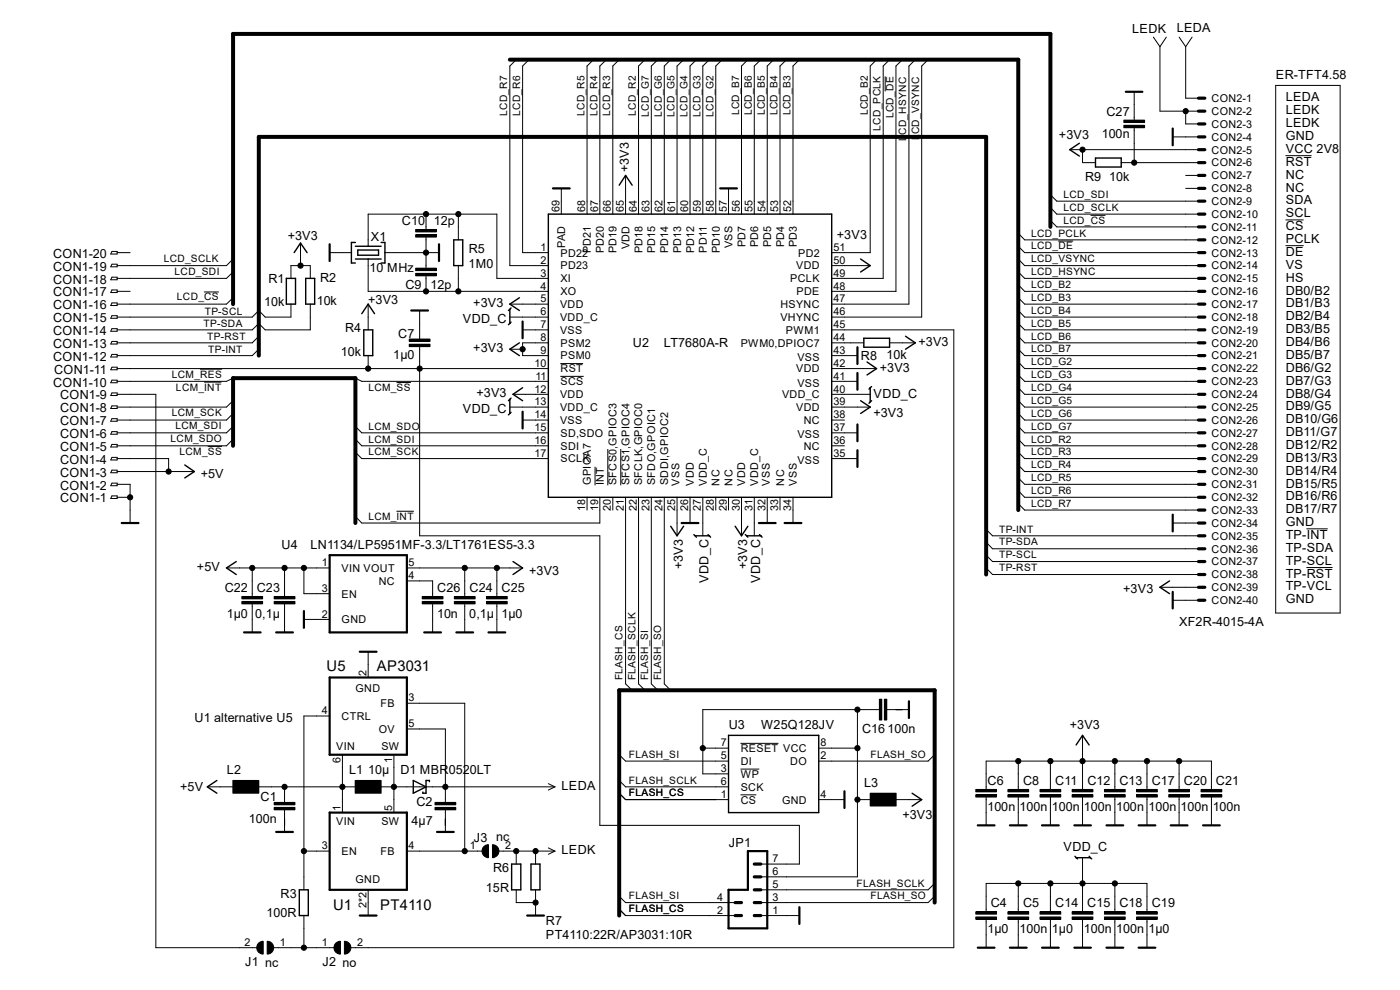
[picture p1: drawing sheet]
<svg xmlns="http://www.w3.org/2000/svg" width="297mm" height="210mm" viewBox="0 0 297 210" stroke-linecap="round" stroke-linejoin="round" font-family="sans-serif">
<g fill="none" stroke="#000" stroke-width=".21">
<path d="M109.5 12.7l-1.3 1.3v42.3h8.1M112.2 12.7l-1.3 1.3v39.6h5.4M125.9 12.7l-1.4 1.3v31.4M128.7 12.7l-1.4 1.3v31.4M131.4 12.7l-1.4 1.3v31.4M136.8 12.7l-1.3 1.3v31.4M139.6 12.7l-1.4 1.3v31.4M142.3 12.7l-1.4 1.3v31.4M145 12.7l-1.4 1.3v31.4M147.7 12.7l-1.3 1.3v31.4M150.5 12.7l-1.4 1.3v31.4M153.2 12.7l-1.4 1.3v31.4"/>
<path d="M158.7 12.7l-1.4 1.3v31.4M161.4 12.7l-1.4 1.3v31.4M164.1 12.7l-1.3 1.3v31.4M166.9 12.7l-1.4 1.3v31.4M169.6 12.7l-1.4 1.3v31.4M186 12.7l-1.4 1.3v39.6h-8.2M187.8 16.2v3.2M188.7 12.7l-1.3 1.3v45.1h-11M191.4 12.7l-1.3 1.3v47.8h-13.7M194.2 12.7l-1.4 1.3v50.5h-16.4M196.9 12.7l-1.4 1.3v53.3h-19.1M240.6 19.5v6"/>
<path d="M244.7 7.9l1.4 2M246.1 9.9v13.7h8.2M247.4 7.9l-1.3 2M250.1 7.9l1.4 2M251.5 9.9v10.9h2.8M252.9 7.9l-1.4 2M270.6 18.1h13.7v111.9h-13.7zM119.1 40v5.4M132.7 37.2v8.2M154.6 40v5.4M226.9 31.7h27.4M229.7 31.7v2.8h2.7"/>
<path d="M237.9 34.5h16.4M238.4 26.6h4.4v.5h-4.4zM238.4 25.5h4.4v.5h-4.4zM240.6 27.1v7.4M248.8 29h5.5M251.5 23.6v2.7h2.8M251.5 37.2h2.8M251.5 40h2.8M272.7 33h5.6M23.7 53.3h1.1v.6h-1.3zM23.7 56h1.1v.6h-1.3zM23.7 58.8h1.1v.6h-1.3z"/>
<path d="M24.8 53.6h2.8M49.4 54.9l-1.4 1.4h-23.2M49.4 57.7l-1.4 1.4h-23.2M61.7 59.1v-2.8h4.1v2.8M63.8 51.6v4.7M69.9 53.6h4.6M78.1 52.2v-6.8h27.3v13.7h10.9M78.1 54.9v6.9h38.2M81.7 53.6h11.4M88.2 49.8h4.4v.5h-4.4zM88.2 48.7h4.4v.5h-4.4zM88.2 58h4.4v.5h-4.4z"/>
<path d="M88.2 56.9h4.4v.5h-4.4zM90.4 45.4v3.3M90.4 50.3v6.6M90.4 58.5v3.3M97.2 45.4v5.5M97.2 56.3v5.5M176.4 56.3h8.2M216 52.2l1.4 1.4h36.9M216 54.9l1.4 1.4h36.9M216 57.7l1.4 1.4h36.9M216 49.5l1.4 1.4h36.9M222.8 41.3l1.4 1.4h30.1"/>
<path d="M222.8 44l1.4 1.4h30.1M222.8 46.8l1.4 1.3h30.1M224.5 51.1h3.2M231.4 45.7h3.1M272.7 46.7h3.9M272.7 52.1h3.9M23.7 61.5h1.1v.6h-1.3zM23.7 64.3h1.1v.5h-1.3zM23.7 67h1.1v.5h-1.3zM23.7 69.7h1.1v.6h-1.3zM23.7 72.4h1.1v.6h-1.3zM23.7 75.2h1.1v.5h-1.3z"/>
<path d="M23.7 77.9h1.1v.5h-1.3zM24.8 61.8h2.8M24.8 78.2h91.5M42.4 78.3h4.7M43.3 61.9h3.1M49.4 63.2l-1.4 1.3h-23.2M54.9 71.3l-1.4 1.4h-28.7M54.9 74.1l-1.4 1.3h-28.7M61.7 64.5v2.8h-5.4l-1.4-1.4-1.4 1.4h-28.7M65.8 64.5v5.5h-9.5l-1.4-1.4-1.4 1.4h-28.7M78.1 64.5v5.5M78.1 75.4v2.8"/>
<path d="M86.8 73h4.4v.5h-4.4zM86.8 71.9h4.4v.5h-4.4zM89 73.5v40.2h38.3v61.4h42.3v8.2h-8.2M89 65.9v6M108.2 64.5h8.1M108.2 67.3h8.1M108.2 74.1h2.7M110.9 70h5.4M116.3 72.7h-5.4v2.7h5.4M118.9 77.1h4.8M118.9 79.8h4.9M176.4 70h26v131h-128"/>
<path d="M176.4 72.7h6.9M176.4 75.4h5.5M176.4 78.2h9.6M188.7 72.7h5.5M216 60.4l1.4 1.4h36.9M216 63.2l1.4 1.3h36.9M216 65.9l1.4 1.4h36.9M216 68.6l1.4 1.4h36.9M216 71.3l1.4 1.4h36.9M216 74.1l1.4 1.3h36.9M216 76.8l1.4 1.4h36.9M216 79.5l1.4 1.4h36.9"/>
<path d="M23.7 80.6h1.1v.6h-1.3zM23.7 83.4h1.1v.5h-1.3zM23.7 86.1h1.1v.6h-1.3zM23.7 88.8h1.1v.6h-1.3zM23.7 91.6h1.1v.5h-1.3zM23.7 94.3h1.1v.5h-1.3zM23.7 97h1.1v.6h-1.3zM23.7 99.7h1.1v.6h-1.3zM24.8 83.7h8.3v117.3h21.4M24.8 97.3h11v2.7M43.3 81.1h3.7M44.1 94.7h3"/>
<path d="M49.4 80.2l-1.4 .7h-23.2M49.4 85l-1.4 1.4h-23.2M49.4 87.7l-1.4 1.4h-23.2M49.4 90.5l-1.4 1.3h-23.2M49.4 93.2l-1.4 1.4h-23.2M75.4 80.2l1.4 .7h39.5M75.4 90.5l1.4 1.3h39.5M75.4 93.2l1.4 1.4h39.5M75.4 95.9l1.4 1.4h39.5M84.1 81.2h3.1M108.2 86.4h8.1M108.8 83.7h7.5"/>
<path d="M110.9 89.1h5.4M126.2 99v4M128.9 95.2v7.8M131.7 95.2v7.8M176.4 80.9h5.5M176.4 83.7h8.2M176.4 86.4h8.2M176.4 89.1h2.8M176.4 91.8h5.5M176.4 94.6h2.8M176.4 97.3h5.5M216 82.3l1.4 1.4h36.9"/>
<path d="M216 85l1.4 1.4h36.9M216 87.7l1.4 1.4h36.9M216 90.5l1.4 1.3h36.9M216 93.2l1.4 1.4h36.9M216 95.9l1.4 1.4h36.9M216 98.6l1.4 1.4h36.9M23.7 102.5h1.1v.5h-1.3zM23.7 105.2h1.1v.5h-1.3zM24.8 102.7h2.8v8.3M24.8 100h16.4M24.8 105.5h2.8M84.1 108.5h3.7"/>
<path d="M124.5 105.5v2.7M127.3 105.5v5.5h-50.5l-1.4-1.4M130 105.5v2.7M132.7 105.5v39.6l1.4 1.3M135.5 105.5v39.6l1.3 1.3M138.2 105.5v39.6l1.4 1.3M140.9 105.5v39.6l1.4 1.3M143.6 105.5v8.2M146.4 105.5v5.5M149.1 105.5v8.2M151.8 105.5v2.7M154.6 105.5v2.7"/>
<path d="M157.3 105.5v8.2M160 105.5v8.2M162.8 105.5v5.5M165.5 105.5v2.7M168.2 105.5v5.5M209.2 112.3l1.4 1.4h43.7M209.2 115l1.4 1.4h43.7M209.2 117.8l1.4 1.3h43.7M216 101.4l1.4 1.3h36.9M216 104.1l1.4 1.4h36.9M216 106.8l1.4 1.4h36.9M248.8 111h5.5"/>
<path d="M277.2 112.2h4.5M48 120.5h21.9M51.3 127.6h4.4v.5h-4.4zM51.3 126.5h4.4v.5h-4.4zM53.5 120.5v6M53.5 128.1v6.1M58.2 127.6h4.4v.5h-4.4zM58.2 126.5h4.4v.5h-4.4zM60.4 120.5v6M60.4 128.1v6.1M64.5 131.4h5.4M64.5 120.5v5.4h5.4"/>
<path d="M78.1 138.3v5.4M86.3 120.5h24.6M86.3 123.2h5.5v3.3M89.6 127.6h4.4v.5h-4.4zM89.6 126.5h4.4v.5h-4.4zM91.8 128.1v6.1M96.4 127.6h4.4v.5h-4.4zM96.4 126.5h4.4v.5h-4.4zM98.6 120.5v6M98.6 128.1v6.1M103.2 127.6h4.4v.5h-4.4zM103.2 126.5h4.4v.5h-4.4z"/>
<path d="M105.4 120.5v6M105.4 128.1v6.1M209.2 120.5l1.4 1.4h43.7M246.1 124.6h8.2M248.8 127.3h5.5M277.2 120.4h5.5M69.9 151.9h-5.4v36.9M86.3 154.6h8.2v15.6M86.3 149.2h12.3v31.4M149.1 158.7h5.5M157.1 157.7h8M173.7 158.7h8.2"/>
<path d="M181.9 150.5v35.5h-20.5M186.5 150.5h-37.4v13.7h5.5M186.6 148.3h.5v4.4h-.5zM187.6 148.3h.5v4.4h-.5zM188.2 150.5h4.6M229.7 156v11.5M44 166.9h5.4M49.4 165.6h5.5v2.7h-5.5zM54.9 166.9h20.5M58.2 170.2h4.4v.5h-4.4zM58.2 171.3h4.4v.5h-4.4zM60.4 166.9v3.3"/>
<path d="M60.4 171.8v4.7M72.6 160.1v12.3M75.4 165.6h5.5v2.7h-5.5zM80.9 166.9h36.8M83.6 160.1v12.3M92.3 170.2h4.4v.5h-4.4zM92.3 171.3h4.4v.5h-4.4zM94.5 171.8v4.7M102.7 179.6l.3-.3 .6-.1v2.7a1.39 1.39 0 0 1-1.2-.8 1.39 1.39 0 0 1 .3-1.5zM104.5 179.2a1.38 1.38 0 0 1 1.4 1.4 1.38 1.38 0 0 1-1.4 1.3zM116.3 166.2l1.4 .7M116.3 179.9l1.4 .7"/>
<path d="M117.7 166.9l-1.4 .7M131.4 168.3l1.3 1.3h21.9M131.4 165.6l1.3 1.3h21.9M131.4 160.1l1.3 1.4h21.9M157.1 168.6h3.3M157.1 163.2h4M173.7 169.6h5.5M181.9 169.6h2.7M184.6 168.3h5.5v2.7h-5.5zM190.1 169.6h5.4M198.3 160.1l-1.4 1.4h-23.2M207 167.5h4.4v.5h-4.4z"/>
<path d="M207 168.6h4.4v.5h-4.4zM209.2 167.5v-6h47.8v6M209.2 169.1v6M213.8 167.5h4.4v.5h-4.4zM213.8 168.6h4.4v.5h-4.4zM216 161.5v6M216 169.1v6M220.6 168.6h4.4v.5h-4.4zM220.6 167.5h4.4v.5h-4.4zM222.8 161.5v6M222.8 169.1v6M227.5 168.6h4.4v.5h-4.4z"/>
<path d="M227.5 167.5h4.4v.5h-4.4zM229.7 169.1v6M234.3 168.6h4.4v.5h-4.4zM234.3 167.5h4.4v.5h-4.4zM236.5 161.5v6M236.5 169.1v6M241.1 167.5h4.4v.5h-4.4zM241.1 168.6h4.4v.5h-4.4zM243.3 161.5v6M243.3 169.1v6M247.9 168.6h4.4v.5h-4.4zM247.9 167.5h4.4v.5h-4.4z"/>
<path d="M250.1 161.5v6M250.1 169.1v6M254.8 168.6h4.4v.5h-4.4zM254.8 167.5h4.4v.5h-4.4zM257 169.1v6M56.7 199.7a1.35 1.35 0 0 1 1.4 1.3 1.35 1.35 0 0 1-1.4 1.4zM64.5 180.6h5.4M64.5 194.2v6.8M73.1 199.7a1.35 1.35 0 0 1 1.3 1.3 1.35 1.35 0 0 1-1.3 1.4zM78.1 188.8v5.4M86.3 180.6h16M105.8 180.6h11.9"/>
<path d="M109.5 180.6v2.7M109.5 188.8v2.7h4.1M113.6 180.6v2.7M113.6 188.8v5.4M117.7 180.6l-1.4 .6M131.4 192.9l1.3 1.3h23.3M131.4 190.1l1.3 1.4h23.3M161.4 194.2h8.2M198.3 190.1l-1.4 1.4h-35.5M198.3 187.4l-1.4 1.4h-35.5M207 193.4h4.4v.5h-4.4zM207 194.5h4.4v.5h-4.4z"/>
<path d="M209.2 193.4v-6h34.1v6M209.2 195v6M213.8 194.5h4.4v.5h-4.4zM213.8 193.4h4.4v.5h-4.4zM216 187.4v6M216 195v6M220.6 193.4h4.4v.5h-4.4zM220.6 194.5h4.4v.5h-4.4zM222.8 187.4v6M222.8 195v6M227.5 194.5h4.4v.5h-4.4zM227.5 193.4h4.4v.5h-4.4z"/>
<path d="M229.7 181.9v11.5M229.7 195v6M234.3 194.5h4.4v.5h-4.4zM234.3 193.4h4.4v.5h-4.4zM236.5 187.4v6M236.5 195v6M241.1 194.5h4.4v.5h-4.4zM241.1 193.4h4.4v.5h-4.4zM243.3 195v6M54.9 200.1l.9-.4v2.7a1.36 1.36 0 0 1-1.2-.8 1.36 1.36 0 0 1 .3-1.5zM58 201h12.9M71.2 200.1l1-.4v2.7a1.36 1.36 0 0 1-1.3-.8 1.36 1.36 0 0 1 .3-1.5z"/>
<circle cx="229.7" cy="31.7" r=".55"/>
<circle cx="240.6" cy="34.5" r=".55"/>
<circle cx="251.5" cy="23.6" r=".55"/>
<circle cx="63.8" cy="56.3" r=".55"/>
<circle cx="90.4" cy="53.6" r=".55"/>
<circle cx="90.4" cy="45.4" r=".55"/>
<circle cx="97.2" cy="45.4" r=".55"/>
<circle cx="78.1" cy="78.2" r=".55"/>
<circle cx="89" cy="78.2" r=".55"/>
<circle cx="90.4" cy="61.8" r=".55"/>
<circle cx="97.2" cy="61.8" r=".55"/>
<circle cx="110.9" cy="74.1" r=".55"/>
<circle cx="27.6" cy="105.5" r=".55"/>
<circle cx="35.8" cy="100" r=".55"/>
<circle cx="53.5" cy="120.5" r=".55"/>
<circle cx="60.4" cy="120.5" r=".55"/>
<circle cx="64.5" cy="120.5" r=".55"/>
<circle cx="98.6" cy="120.5" r=".55"/>
<circle cx="105.4" cy="120.5" r=".55"/>
<circle cx="149.1" cy="158.7" r=".55"/>
<circle cx="181.9" cy="158.7" r=".55"/>
<circle cx="181.9" cy="150.5" r=".55"/>
<circle cx="60.4" cy="166.9" r=".55"/>
<circle cx="72.6" cy="166.9" r=".55"/>
<circle cx="83.6" cy="166.9" r=".55"/>
<circle cx="94.5" cy="166.9" r=".55"/>
<circle cx="181.9" cy="169.6" r=".55"/>
<circle cx="216" cy="161.5" r=".55"/>
<circle cx="222.8" cy="161.5" r=".55"/>
<circle cx="229.7" cy="161.5" r=".55"/>
<circle cx="236.5" cy="161.5" r=".55"/>
<circle cx="243.3" cy="161.5" r=".55"/>
<circle cx="250.1" cy="161.5" r=".55"/>
<circle cx="64.5" cy="180.6" r=".55"/>
<circle cx="98.6" cy="180.6" r=".55"/>
<circle cx="109.5" cy="180.6" r=".55"/>
<circle cx="113.6" cy="191.5" r=".55"/>
<circle cx="113.6" cy="180.6" r=".55"/>
<circle cx="216" cy="187.4" r=".55"/>
<circle cx="222.8" cy="187.4" r=".55"/>
<circle cx="229.7" cy="187.4" r=".55"/>
<circle cx="236.5" cy="187.4" r=".55"/>
<circle cx="64.5" cy="201" r=".55"/>
</g>
<g fill="none" stroke="#000" stroke-width=".47">
<path d="M238.8 19.5h3.6M117.3 40h3.6M152.8 40h3.5M248.8 27.3v3.5M69.9 51.8v3.6M93.1 51.8v3.6M87.2 65.9h3.6M110.9 68.2v3.6M181.9 73.7v3.5M181.9 79.1v3.6M110.9 87.3v3.6M181.9 90v3.6"/>
<path d="M181.9 95.5v3.6M25.8 111h3.6M69.9 117.8h16.4v16.4h-16.4zM144.6 111h3.6M161 111h3.5M166.5 111h3.5M248.8 109.2v3.5M51.8 134.2h3.5M58.6 134.2h3.5M64.5 129.6v3.6M76.3 138.3h3.6M90 134.2h3.6"/>
<path d="M96.8 134.2h3.6M103.6 134.2h3.6M248.8 125.6v3.5M69.9 143.7h16.4v16.4h-16.4zM192.8 148.8v3.5M58.6 176.5h3.5M69.9 172.4h16.4v16.4h-16.4zM92.7 176.5h3.6M179.2 167.9v3.5M207.4 175.1h3.6M214.2 175.1h3.6M221.1 175.1h3.5"/>
<path d="M227.9 175.1h3.5M234.7 175.1h3.6M241.6 175.1h3.5M248.4 175.1h3.5M255.2 175.1h3.6M76.3 194.2h3.6M111.8 194.2h3.6M158.7 180.6h4.1v16.3h-8.2v-8.1h4.1zM169.6 192.4v3.6M207.4 201h3.6M214.2 201h3.6M221.1 201h3.5"/>
<path d="M227.9 201h3.5M234.7 201h3.6M241.6 201h3.5"/>
</g>
<g fill="none" stroke="#000" stroke-width=".3">
<path d="M131.4 39.3l1.3-2.1 1.4 2.1M229 30.4l-2.1 1.3 2.1 1.4M232.4 33.5h5.5v1.9h-5.5zM60.7 59.1h2v5.4h-2zM62.4 53.6l1.4-2 1.4 2M64.9 59.1h1.9v5.4h-1.9zM75.4 54.9h5.5M75.4 52.2h5.5M75.4 51.4h-.9v4.4h.9M75.9 53h4.4v1.1h-4.4zM80.9 51.4h.8v4.4h-.8M96.3 50.9h1.9v5.4h-1.9z"/>
<path d="M116.3 45.4h60.1v60.1h-60.1zM182.6 54.9l2 1.4-2 1.4M76.8 66.5l1.3-2 1.4 2M77.2 70h1.9v5.4h-1.9zM108.2 65.6v3M108.2 68.6l-.3 .3M108.2 65.6l-.3 .3M108.4 68.3l-.2 .3M108.4 65.3l-.2 .3M110.2 63.2l-2 1.3 2 1.4M110.2 72.7l-2 1.4 2 1.3M183.3 71.8h5.4v1.9h-5.4z"/>
<path d="M183.9 76.8l2.1 1.4-2.1 1.3M192.1 71.3l2.1 1.4-2.1 1.4M39.2 98.6l2 1.4-2 1.4M108.2 84.7v3M108.4 87.5l-.5 .5M108.4 84.5l-.5 .5M110.9 82.3l-2.1 1.4 2.1 1.3M182.6 85l2 1.4-2 1.3M184.6 82.3v3M184.6 82.3l-.2 .2M184.6 85.3l-.2 .3M184.9 82l-.3 .3"/>
<path d="M184.9 85l-.3 .3M50.1 119.1l-2.1 1.4 2.1 1.4M108.8 119.1l2.1 1.4-2.1 1.4M142.3 111.6l1.3 2.1 1.4-2.1M147.2 113.4l.3 .3M147.5 113.7h3M147.5 113.7l.2 .3M150.2 113.4l.3 .3M150.5 113.7l.2 .3M156 111.6l1.3 2.1 1.4-2.1M158.1 113.4l.3 .3M158.4 113.7h3"/>
<path d="M158.4 113.7l.3 .3M161.1 113.4l.3 .3M161.4 113.7l.3 .3M248.1 123.2l-2 1.4 2 1.3M154.6 156h19.1v16.4h-19.1zM228.3 158l1.4-2 1.4 2M46 165.6l-2 1.3 2 1.4M87.7 165.6l2.7 1.3-2.7 1.4zM91.1 165.8v-.2h-.7v2.7h-.7v-.3M193.5 168.3l2 1.3-2 1.4M63.5 188.8h1.9v5.4h-1.9zM108.5 183.3h2v5.5h-2z"/>
<path d="M112.6 183.3h2v5.5h-2zM228 181.7l.3 .2M228.3 181.9h3M228.3 181.9l.3 .3M231.1 181.7l.2 .2M231.3 181.9l.3 .3"/>
</g>
<g fill="#000">
<path d="M238.4 26.6h4.4v.5h-4.4z" fill-rule="evenodd"/>
<path d="M238.4 25.5h4.4v.5h-4.4z" fill-rule="evenodd"/>
<path d="M88.2 49.8h4.4v.5h-4.4z" fill-rule="evenodd"/>
<path d="M88.2 48.7h4.4v.5h-4.4z" fill-rule="evenodd"/>
<path d="M88.2 58h4.4v.5h-4.4z" fill-rule="evenodd"/>
<path d="M88.2 56.9h4.4v.5h-4.4z" fill-rule="evenodd"/>
<path d="M86.8 73h4.4v.5h-4.4z" fill-rule="evenodd"/>
<path d="M86.8 71.9h4.4v.5h-4.4z" fill-rule="evenodd"/>
<path d="M51.3 127.6h4.4v.5h-4.4z" fill-rule="evenodd"/>
<path d="M51.3 126.5h4.4v.5h-4.4z" fill-rule="evenodd"/>
<path d="M58.2 127.6h4.4v.5h-4.4z" fill-rule="evenodd"/>
<path d="M58.2 126.5h4.4v.5h-4.4z" fill-rule="evenodd"/>
<path d="M89.6 127.6h4.4v.5h-4.4z" fill-rule="evenodd"/>
<path d="M89.6 126.5h4.4v.5h-4.4z" fill-rule="evenodd"/>
<path d="M96.4 127.6h4.4v.5h-4.4z" fill-rule="evenodd"/>
<path d="M96.4 126.5h4.4v.5h-4.4z" fill-rule="evenodd"/>
<path d="M103.2 127.6h4.4v.5h-4.4z" fill-rule="evenodd"/>
<path d="M103.2 126.5h4.4v.5h-4.4z" fill-rule="evenodd"/>
<path d="M186.6 148.3h.5v4.4h-.5z" fill-rule="evenodd"/>
<path d="M187.6 148.3h.5v4.4h-.5z" fill-rule="evenodd"/>
<path d="M49.4 165.6h5.5v2.7h-5.5z" fill-rule="evenodd"/>
<path d="M58.2 170.2h4.4v.5h-4.4z" fill-rule="evenodd"/>
<path d="M58.2 171.3h4.4v.5h-4.4z" fill-rule="evenodd"/>
<path d="M75.4 165.6h5.5v2.7h-5.5z" fill-rule="evenodd"/>
<path d="M92.3 170.2h4.4v.5h-4.4z" fill-rule="evenodd"/>
<path d="M92.3 171.3h4.4v.5h-4.4z" fill-rule="evenodd"/>
<path d="M184.6 168.3h5.5v2.7h-5.5z" fill-rule="evenodd"/>
<path d="M207 167.5h4.4v.5h-4.4z" fill-rule="evenodd"/>
<path d="M207 168.6h4.4v.5h-4.4z" fill-rule="evenodd"/>
<path d="M213.8 167.5h4.4v.5h-4.4z" fill-rule="evenodd"/>
<path d="M213.8 168.6h4.4v.5h-4.4z" fill-rule="evenodd"/>
<path d="M220.6 168.6h4.4v.5h-4.4z" fill-rule="evenodd"/>
<path d="M220.6 167.5h4.4v.5h-4.4z" fill-rule="evenodd"/>
<path d="M227.5 168.6h4.4v.5h-4.4z" fill-rule="evenodd"/>
<path d="M227.5 167.5h4.4v.5h-4.4z" fill-rule="evenodd"/>
<path d="M234.3 168.6h4.4v.5h-4.4z" fill-rule="evenodd"/>
<path d="M234.3 167.5h4.4v.5h-4.4z" fill-rule="evenodd"/>
<path d="M241.1 167.5h4.4v.5h-4.4z" fill-rule="evenodd"/>
<path d="M241.1 168.6h4.4v.5h-4.4z" fill-rule="evenodd"/>
<path d="M247.9 168.6h4.4v.5h-4.4z" fill-rule="evenodd"/>
<path d="M247.9 167.5h4.4v.5h-4.4z" fill-rule="evenodd"/>
<path d="M254.8 168.6h4.4v.5h-4.4z" fill-rule="evenodd"/>
<path d="M254.8 167.5h4.4v.5h-4.4z" fill-rule="evenodd"/>
<path d="M102.7 179.6l.3-.3 .6-.1v2.7a1.39 1.39 0 0 1-1.2-.8 1.39 1.39 0 0 1 .3-1.5z" fill-rule="evenodd"/>
<path d="M104.5 179.2a1.38 1.38 0 0 1 1.4 1.4 1.38 1.38 0 0 1-1.4 1.3z" fill-rule="evenodd"/>
<path d="M207 193.4h4.4v.5h-4.4z" fill-rule="evenodd"/>
<path d="M207 194.5h4.4v.5h-4.4z" fill-rule="evenodd"/>
<path d="M213.8 194.5h4.4v.5h-4.4z" fill-rule="evenodd"/>
<path d="M213.8 193.4h4.4v.5h-4.4z" fill-rule="evenodd"/>
<path d="M220.6 193.4h4.4v.5h-4.4z" fill-rule="evenodd"/>
<path d="M220.6 194.5h4.4v.5h-4.4z" fill-rule="evenodd"/>
<path d="M227.5 194.5h4.4v.5h-4.4z" fill-rule="evenodd"/>
<path d="M227.5 193.4h4.4v.5h-4.4z" fill-rule="evenodd"/>
<path d="M234.3 194.5h4.4v.5h-4.4z" fill-rule="evenodd"/>
<path d="M234.3 193.4h4.4v.5h-4.4z" fill-rule="evenodd"/>
<path d="M241.1 194.5h4.4v.5h-4.4z" fill-rule="evenodd"/>
<path d="M241.1 193.4h4.4v.5h-4.4z" fill-rule="evenodd"/>
<path d="M54.9 200.1l.9-.4v2.7a1.36 1.36 0 0 1-1.2-.8 1.36 1.36 0 0 1 .3-1.5z" fill-rule="evenodd"/>
<path d="M56.7 199.7a1.35 1.35 0 0 1 1.4 1.3 1.35 1.35 0 0 1-1.4 1.4z" fill-rule="evenodd"/>
<path d="M71.2 200.1l1-.4v2.7a1.36 1.36 0 0 1-1.3-.8 1.36 1.36 0 0 1 .3-1.5z" fill-rule="evenodd"/>
<path d="M73.1 199.7a1.35 1.35 0 0 1 1.3 1.3 1.35 1.35 0 0 1-1.3 1.4z" fill-rule="evenodd"/>
<circle cx="229.7" cy="31.7" r=".55"/>
<circle cx="240.6" cy="34.5" r=".55"/>
<circle cx="251.5" cy="23.6" r=".55"/>
<circle cx="63.8" cy="56.3" r=".55"/>
<circle cx="90.4" cy="53.6" r=".55"/>
<circle cx="90.4" cy="45.4" r=".55"/>
<circle cx="97.2" cy="45.4" r=".55"/>
<circle cx="78.1" cy="78.2" r=".55"/>
<circle cx="89" cy="78.2" r=".55"/>
<circle cx="90.4" cy="61.8" r=".55"/>
<circle cx="97.2" cy="61.8" r=".55"/>
<circle cx="110.9" cy="74.1" r=".55"/>
<circle cx="27.6" cy="105.5" r=".55"/>
<circle cx="35.8" cy="100" r=".55"/>
<circle cx="53.5" cy="120.5" r=".55"/>
<circle cx="60.4" cy="120.5" r=".55"/>
<circle cx="64.5" cy="120.5" r=".55"/>
<circle cx="98.6" cy="120.5" r=".55"/>
<circle cx="105.4" cy="120.5" r=".55"/>
<circle cx="149.1" cy="158.7" r=".55"/>
<circle cx="181.9" cy="158.7" r=".55"/>
<circle cx="181.9" cy="150.5" r=".55"/>
<circle cx="60.4" cy="166.9" r=".55"/>
<circle cx="72.6" cy="166.9" r=".55"/>
<circle cx="83.6" cy="166.9" r=".55"/>
<circle cx="94.5" cy="166.9" r=".55"/>
<circle cx="181.9" cy="169.6" r=".55"/>
<circle cx="216" cy="161.5" r=".55"/>
<circle cx="222.8" cy="161.5" r=".55"/>
<circle cx="229.7" cy="161.5" r=".55"/>
<circle cx="236.5" cy="161.5" r=".55"/>
<circle cx="243.3" cy="161.5" r=".55"/>
<circle cx="250.1" cy="161.5" r=".55"/>
<circle cx="64.5" cy="180.6" r=".55"/>
<circle cx="98.6" cy="180.6" r=".55"/>
<circle cx="109.5" cy="180.6" r=".55"/>
<circle cx="113.6" cy="191.5" r=".55"/>
<circle cx="113.6" cy="180.6" r=".55"/>
<circle cx="216" cy="187.4" r=".55"/>
<circle cx="222.8" cy="187.4" r=".55"/>
<circle cx="229.7" cy="187.4" r=".55"/>
<circle cx="236.5" cy="187.4" r=".55"/>
<circle cx="64.5" cy="201" r=".55"/>
</g>
<g fill="none" stroke="#000" stroke-width=".68">
<path d="M254.3 20.8h1.3M254.3 23.6h1.3M254.3 26.3h1.3M254.3 29h1.3M254.3 31.7h1.3M254.3 34.5h1.3M254.3 37.2h1.3M254.3 40h1.3M254.3 42.7h1.3M254.3 45.4h1.3M254.3 48.1h1.3M254.3 50.9h1.3"/>
<path d="M254.3 53.6h1.3M254.3 56.3h1.3M254.3 59.1h1.3M254.3 61.8h1.3M254.3 64.5h1.3M254.3 67.3h1.3M254.3 70h1.3M254.3 72.7h1.3M254.3 75.4h1.3M254.3 78.2h1.3M254.3 80.9h1.3M254.3 83.7h1.3"/>
<path d="M254.3 86.4h1.3M254.3 89.1h1.3M254.3 91.8h1.3M254.3 94.6h1.3M254.3 97.3h1.3M254.3 100h1.3M254.3 102.7h1.3M254.3 105.5h1.3M254.3 108.2h1.3M254.3 111h1.3M254.3 113.7h1.3M254.3 116.4h1.3"/>
<path d="M254.3 119.1h1.3M254.3 121.9h1.3M254.3 124.6h1.3M254.3 127.3h1.3M156 191.5h1.3M156 194.2h1.3M160 188.8h1.4M160 191.5h1.4M160 194.2h1.4M160 183.3h1.4M160 186h1.4"/>
</g>
<path d="M108.2 12.7h107.8v95.5M222.8 48.1v-40.9h-173.4v57.3M54.9 75.4v-46.4h154.3v92.9M49.4 94.6v-14.4h26v30.8M198.3 191.5v-45.1h-66.9v47.8" fill="none" stroke="#000" stroke-width=".85"/>
<g font-size="3.1">
<text x="69.3" y="142.3">U5</text>
<text x="80" y="142.4">AP3031</text>
<text x="70.7" y="193.1">U1</text>
<text x="80.6" y="193">PT4110</text>
</g>
<g font-size="2.7">
<text x="240.2" y="7">LEDK</text>
<text x="249.6" y="6.8">LEDA</text>
<text x="270.7" y="16.7">ER-TFT4.58</text>
<text x="272.8" y="21.5">LEDA</text>
<text x="224.7" y="29.5">+3V3</text>
<text x="233.7" y="29.3">100n</text>
<text x="234.7" y="24.5">C27</text>
<text x="272.8" y="24.3">LEDK</text>
<text x="272.8" y="27">LEDK</text>
<text x="272.8" y="29.7">GND</text>
<text x="272.8" y="32.4">VCC 2V8</text>
<text x="272.8" y="35.2">RST</text>
<text x="133.4" y="36.5" transform="rotate(-90 133.4 36.5)">+3V3</text>
<text x="230.2" y="38.4">R9</text>
<text x="235.3" y="38.4">10k</text>
<text x="272.8" y="37.9">NC</text>
<text x="272.8" y="40.6">NC</text>
<text x="85.3" y="47.7">C10</text>
<text x="92" y="47.7">12p</text>
<text x="272.8" y="43.3">SDA</text>
<text x="272.8" y="46.1">SCL</text>
<text x="61" y="50.9">+3V3</text>
<text x="78.7" y="51.1">X1</text>
<text x="99.4" y="53.6">R5</text>
<text x="177.5" y="50.7">+3V3</text>
<text x="272.8" y="48.8">CS</text>
<text x="272.8" y="51.6">PCLK</text>
<text x="11.3" y="57.4">CON1-19</text>
<text x="11.3" y="54.7">CON1-20</text>
<text x="67.9" y="59.9">R2</text>
<text x="78.4" y="57.7">10 MHz</text>
<text x="99.4" y="56.9">1M0</text>
<text x="272.8" y="54.3">DE</text>
<text x="272.8" y="57">VS</text>
<text x="272.8" y="59.7">HS</text>
<text x="11.3" y="65.6">CON1-16</text>
<text x="11.3" y="62.9">CON1-17</text>
<text x="11.3" y="60.2">CON1-18</text>
<text x="56.1" y="64.9">10k</text>
<text x="56.9" y="60.1">R1</text>
<text x="67.2" y="64.6">10k</text>
<text x="78.1" y="64.5">+3V3</text>
<text x="86" y="61.4">C9</text>
<text x="91.4" y="61.4">12p</text>
<text x="100.4" y="65.1">+3V3</text>
<text x="272.8" y="62.5">DB0/B2</text>
<text x="272.8" y="65.2">DB1/B3</text>
<text x="11.3" y="71.1">CON1-14</text>
<text x="11.3" y="68.3">CON1-15</text>
<text x="73.2" y="70.5">R4</text>
<text x="84.5" y="71.6">C7</text>
<text x="98.2" y="68.5">VDD_C</text>
<text x="272.8" y="67.9">DB2/B4</text>
<text x="272.8" y="70.7">DB3/B5</text>
<text x="11.3" y="76.5">CON1-12</text>
<text x="11.3" y="73.8">CON1-13</text>
<text x="72.3" y="75.4">10k</text>
<text x="83.4" y="76.1">1µ0</text>
<text x="100.4" y="74.6">+3V3</text>
<text x="134.3" y="73.6">U2</text>
<text x="140.8" y="73.6">LT7680A-R</text>
<text x="182.6" y="76.3">R8</text>
<text x="188" y="76.2">10k</text>
<text x="194.9" y="73.4">+3V3</text>
<text x="272.8" y="73.4">DB4/B6</text>
<text x="272.8" y="76.1">DB5/B7</text>
<text x="11.3" y="82">CON1-10</text>
<text x="11.5" y="79.2">CON1-11</text>
<text x="186.7" y="78.9">+3V3</text>
<text x="272.8" y="78.9">DB6/G2</text>
<text x="272.8" y="81.6">DB7/G3</text>
<text x="12.7" y="87.5">CON1-8</text>
<text x="12.7" y="84.7">CON1-9</text>
<text x="98.2" y="87.6">VDD_C</text>
<text x="101.1" y="84.2">+3V3</text>
<text x="185.3" y="88.4">+3V3</text>
<text x="185.3" y="84.3">VDD_C</text>
<text x="272.8" y="84.3">DB8/G4</text>
<text x="272.8" y="87">DB9/G5</text>
<text x="272.8" y="89.8">DB10/G6</text>
<text x="12.7" y="95.6">CON1-5</text>
<text x="12.7" y="92.9">CON1-6</text>
<text x="12.7" y="90.2">CON1-7</text>
<text x="272.8" y="92.5">DB11/G7</text>
<text x="272.8" y="95.3">DB12/R2</text>
<text x="12.7" y="101.1">CON1-3</text>
<text x="12.7" y="98.4">CON1-4</text>
<text x="42.6" y="101.4">+5V</text>
<text x="272.8" y="98">DB13/R3</text>
<text x="272.8" y="100.7">DB14/R4</text>
<text x="12.7" y="106.6">CON1-1</text>
<text x="12.7" y="103.8">CON1-2</text>
<text x="272.8" y="103.4">DB15/R5</text>
<text x="272.8" y="106.2">DB16/R6</text>
<text x="272.8" y="111.6">GND</text>
<text x="272.8" y="108.9">DB17/R7</text>
<text x="59.7" y="116.4">U4</text>
<text x="65.9" y="116.4">LN1134/LP5951MF-3.3/LT1761ES5-3.3</text>
<text x="272.8" y="114.3">TP-INT</text>
<text x="272.8" y="117.1">TP-SDA</text>
<text x="272.8" y="119.8">TP-SCL</text>
<text x="41.8" y="121">+5V</text>
<text x="47.7" y="125.6">C22</text>
<text x="54.5" y="125.6">C23</text>
<text x="92.8" y="125.6">C26</text>
<text x="99.6" y="125.6">C24</text>
<text x="106.4" y="125.6">C25</text>
<text x="112.3" y="121.9">+3V3</text>
<text x="144.9" y="120.7" transform="rotate(-90 144.9 120.7)">+3V3</text>
<text x="150.3" y="123.6" transform="rotate(-90 150.3 123.6)">VDD_C</text>
<text x="158.5" y="120.7" transform="rotate(-90 158.5 120.7)">+3V3</text>
<text x="161.2" y="123.6" transform="rotate(-90 161.2 123.6)">VDD_C</text>
<text x="238.3" y="125.8">+3V3</text>
<text x="272.8" y="122.6">TP-RST</text>
<text x="272.8" y="125.3">TP-VCL</text>
<text x="48.1" y="131">1µ0</text>
<text x="54.1" y="131">0,1µ</text>
<text x="92.7" y="131">10n</text>
<text x="99.6" y="131">0,1µ 1µ0</text>
<text x="272.8" y="128">GND</text>
<text x="250.2" y="132.8">XF2R-4015-4A</text>
<text x="41.3" y="153.2">U1 alternative U5</text>
<text x="154.6" y="154.6">U3</text>
<text x="161.5" y="154.6">W25Q128JV</text>
<text x="182.9" y="155.6">C16</text>
<text x="188.3" y="155.6">100n</text>
<text x="227" y="154.6">+3V3</text>
<text x="38.2" y="167.9">+5V</text>
<text x="48.1" y="164.2">L2</text>
<text x="74" y="164.2">L1</text>
<text x="78.1" y="164.2">10µ</text>
<text x="85" y="164.2">D1 MBR0520LT</text>
<text x="119.1" y="167.6">LEDA</text>
<text x="183.3" y="166.9">L3</text>
<text x="209.5" y="166.5">C6</text>
<text x="217.1" y="166.5">C8</text>
<text x="223.9" y="166.5">C11</text>
<text x="230.7" y="166.5">C12</text>
<text x="237.5" y="166.5">C13</text>
<text x="244.3" y="166.5">C17</text>
<text x="251.2" y="166.5">C20</text>
<text x="258" y="166.5">C21</text>
<text x="55.3" y="169.9">C1</text>
<text x="88.4" y="171">C2</text>
<text x="191.4" y="173.7">+3V3</text>
<text x="209.5" y="172">100n</text>
<text x="216.3" y="172">100n</text>
<text x="223.1" y="172">100n</text>
<text x="230" y="172">100n 100n</text>
<text x="243.6" y="172">100n</text>
<text x="250.4" y="172">100n 100n</text>
<text x="52.8" y="174.7">100n</text>
<text x="87.3" y="175.1">4µ7</text>
<text x="100.5" y="178.6">J3</text>
<text x="105.3" y="178.4">nc</text>
<text x="154.6" y="179.7">JP1</text>
<text x="104.6" y="185.1">R6</text>
<text x="119.1" y="181.2">LEDK</text>
<text x="225.6" y="180.6">VDD_C</text>
<text x="59.5" y="190.5">R3</text>
<text x="103.1" y="189.1">15R</text>
<text x="56.5" y="194.6">100R</text>
<text x="115.8" y="196.3">R7</text>
<text x="209.5" y="197.9">1µ0</text>
<text x="210.2" y="192.4">C4</text>
<text x="216.3" y="197.9">100n</text>
<text x="217" y="192.4">C5</text>
<text x="223.1" y="197.9">1µ0</text>
<text x="223.9" y="192.4">C14</text>
<text x="230" y="197.9">100n</text>
<text x="230.7" y="192.4">C15</text>
<text x="236.8" y="197.9">100n</text>
<text x="237.5" y="192.4">C18</text>
<text x="243.6" y="197.9">1µ0</text>
<text x="244.4" y="192.4">C19</text>
<text x="115.8" y="199.1">PT4110:22R/AP3031:10R</text>
<text x="52" y="205">J1 nc</text>
<text x="68.4" y="205">J2 no</text>
</g>
<g font-size="2.3">
<text x="257" y="21.7">CON2-1</text>
<text x="257" y="24.4">CON2-2</text>
<text x="257" y="27.1">CON2-3</text>
<text x="257" y="29.8">CON2-4</text>
<text x="257" y="32.6">CON2-5</text>
<text x="257" y="35.3">CON2-6</text>
<text x="257" y="38.1">CON2-7</text>
<text x="257" y="40.8">CON2-8</text>
<text x="118.7" y="45" transform="rotate(-90 118.7 45)">69</text>
<text x="124.2" y="45" transform="rotate(-90 124.2 45)">68</text>
<text x="126.9" y="45" transform="rotate(-90 126.9 45)">67</text>
<text x="129.6" y="45" transform="rotate(-90 129.6 45)">66</text>
<text x="132.3" y="45" transform="rotate(-90 132.3 45)">65</text>
<text x="135.1" y="45" transform="rotate(-90 135.1 45)">64</text>
<text x="137.8" y="45" transform="rotate(-90 137.8 45)">63</text>
<text x="140.5" y="45" transform="rotate(-90 140.5 45)">62</text>
<text x="143.3" y="45" transform="rotate(-90 143.3 45)">61</text>
<text x="146" y="45" transform="rotate(-90 146 45)">60</text>
<text x="148.7" y="45" transform="rotate(-90 148.7 45)">59</text>
<text x="151.5" y="45" transform="rotate(-90 151.5 45)">58</text>
<text x="154.2" y="45" transform="rotate(-90 154.2 45)">57</text>
<text x="156.9" y="45" transform="rotate(-90 156.9 45)">56</text>
<text x="159.6" y="45" transform="rotate(-90 159.6 45)">55</text>
<text x="162.4" y="45" transform="rotate(-90 162.4 45)">54</text>
<text x="165.1" y="45" transform="rotate(-90 165.1 45)">53</text>
<text x="167.9" y="45" transform="rotate(-90 167.9 45)">52</text>
<text x="257" y="43.5">CON2-9</text>
<text x="257" y="46.2">CON2-10</text>
<text x="114.7" y="53.2">1</text>
<text x="119.9" y="52.7" transform="rotate(-90 119.9 52.7)">PAD</text>
<text x="125.3" y="53.8" transform="rotate(-90 125.3 53.8)">PD21</text>
<text x="128.1" y="53.8" transform="rotate(-90 128.1 53.8)">PD20</text>
<text x="130.8" y="53.8" transform="rotate(-90 130.8 53.8)">PD19</text>
<text x="133.6" y="52.9" transform="rotate(-90 133.6 52.9)">VDD</text>
<text x="136.3" y="53.8" transform="rotate(-90 136.3 53.8)">PD18</text>
<text x="139" y="53.8" transform="rotate(-90 139 53.8)">PD15</text>
<text x="141.8" y="53.8" transform="rotate(-90 141.8 53.8)">PD14</text>
<text x="144.5" y="53.8" transform="rotate(-90 144.5 53.8)">PD13</text>
<text x="147.2" y="53.8" transform="rotate(-90 147.2 53.8)">PD12</text>
<text x="149.9" y="53.6" transform="rotate(-90 149.9 53.6)">PD11</text>
<text x="152.7" y="53.8" transform="rotate(-90 152.7 53.8)">PD10</text>
<text x="155.4" y="52.7" transform="rotate(-90 155.4 52.7)">VSS</text>
<text x="158.2" y="52.5" transform="rotate(-90 158.2 52.5)">PD7</text>
<text x="160.9" y="52.5" transform="rotate(-90 160.9 52.5)">PD6</text>
<text x="163.6" y="52.5" transform="rotate(-90 163.6 52.5)">PD5</text>
<text x="166.3" y="52.5" transform="rotate(-90 166.3 52.5)">PD4</text>
<text x="169.1" y="52.5" transform="rotate(-90 169.1 52.5)">PD3</text>
<text x="176.8" y="53.2">51</text>
<text x="257" y="49">CON2-11</text>
<text x="257" y="51.7">CON2-12</text>
<text x="114.7" y="56">2</text>
<text x="114.7" y="58.7">3</text>
<text x="118.9" y="54.4">PD22</text>
<text x="118.9" y="57.1">PD23</text>
<text x="118.9" y="59.9">XI</text>
<text x="167.6" y="59.9">PCLK</text>
<text x="168.9" y="57.1">VDD</text>
<text x="169.3" y="54.4">PD2</text>
<text x="176.8" y="58.7">49</text>
<text x="176.8" y="56">50</text>
<text x="257" y="54.4">CON2-13</text>
<text x="257" y="57.1">CON2-14</text>
<text x="257" y="59.9">CON2-15</text>
<text x="114.7" y="61.4">4</text>
<text x="114.7" y="64.1">5</text>
<text x="118.8" y="65.4">VDD</text>
<text x="118.9" y="62.6">XO</text>
<text x="165.6" y="65.4">HSYNC</text>
<text x="169" y="62.6">PDE</text>
<text x="176.8" y="64.1">47</text>
<text x="176.8" y="61.4">48</text>
<text x="257" y="62.6">CON2-16</text>
<text x="257" y="65.4">CON2-17</text>
<text x="114.7" y="66.9">6</text>
<text x="114.7" y="69.6">7</text>
<text x="118.8" y="70.8">VSS</text>
<text x="118.8" y="68.1">VDD_C</text>
<text x="165.6" y="68.1">VHYNC</text>
<text x="166.7" y="70.8">PWM1</text>
<text x="176.8" y="69.6">45</text>
<text x="176.8" y="66.9">46</text>
<text x="257" y="68.1">CON2-18</text>
<text x="257" y="70.8">CON2-19</text>
<text x="113.4" y="77.8">10</text>
<text x="114.7" y="72.3">8</text>
<text x="114.7" y="75.1">9</text>
<text x="118.9" y="73.5">PSM2</text>
<text x="118.9" y="76.2">PSM0</text>
<text x="157.1" y="73.5">PWM0,DPIOC7</text>
<text x="169.2" y="76.5">VSS</text>
<text x="176.8" y="77.8">42</text>
<text x="176.8" y="75.1">43</text>
<text x="176.8" y="72.3">44</text>
<text x="257" y="73.5">CON2-20</text>
<text x="257" y="76.2">CON2-21</text>
<text x="113.4" y="83.3">12</text>
<text x="113.6" y="80.5">11</text>
<text x="118.9" y="79">RST</text>
<text x="118.9" y="81.7">SCS</text>
<text x="168.9" y="79">VDD</text>
<text x="169.2" y="82">VSS</text>
<text x="176.8" y="83.3">40</text>
<text x="176.8" y="80.5">41</text>
<text x="257" y="79">CON2-22</text>
<text x="257" y="81.7">CON2-23</text>
<text x="113.4" y="86">13</text>
<text x="113.4" y="88.7">14</text>
<text x="118.8" y="89.9">VSS</text>
<text x="118.8" y="84.5">VDD</text>
<text x="118.8" y="87.2">VDD_C</text>
<text x="165.9" y="84.5">VDD_C</text>
<text x="168.9" y="87.2">VDD</text>
<text x="170.5" y="89.9">NC</text>
<text x="176.8" y="88.7">38</text>
<text x="176.8" y="86">39</text>
<text x="257" y="84.5">CON2-24</text>
<text x="257" y="87.2">CON2-25</text>
<text x="257" y="89.9">CON2-26</text>
<text x="113.4" y="91.4">15</text>
<text x="113.4" y="94.2">16</text>
<text x="118.9" y="92.6">SD,SDO</text>
<text x="118.9" y="95.4">SDI</text>
<text x="169.2" y="92.9">VSS</text>
<text x="170.5" y="95.4">NC</text>
<text x="176.8" y="94.2">36</text>
<text x="176.8" y="91.4">37</text>
<text x="257" y="92.6">CON2-27</text>
<text x="257" y="95.4">CON2-28</text>
<text x="113.4" y="96.9">17</text>
<text x="118.9" y="98.1">SCLK</text>
<text x="169.2" y="98.4">VSS</text>
<text x="176.8" y="96.9">35</text>
<text x="257" y="98.1">CON2-29</text>
<text x="257" y="100.8">CON2-30</text>
<text x="125.3" y="102.9" transform="rotate(-90 125.3 102.9)">GPIOA7</text>
<text x="128.1" y="102.9" transform="rotate(-90 128.1 102.9)">INT</text>
<text x="130.8" y="102.9" transform="rotate(-90 130.8 102.9)">SFCS0,GPIOC3</text>
<text x="133.6" y="102.9" transform="rotate(-90 133.6 102.9)">SFCS1,GPIOC4</text>
<text x="136.3" y="102.9" transform="rotate(-90 136.3 102.9)">SFCLK,GPIOC0</text>
<text x="139" y="102.9" transform="rotate(-90 139 102.9)">SFDO,GPOIC1</text>
<text x="141.7" y="102.9" transform="rotate(-90 141.7 102.9)">SDDI,GPIOC2</text>
<text x="144.2" y="103" transform="rotate(-90 144.2 103)">VSS</text>
<text x="147.2" y="103" transform="rotate(-90 147.2 103)">VDD</text>
<text x="149.9" y="103" transform="rotate(-90 149.9 103)">VDD_C</text>
<text x="152.7" y="103" transform="rotate(-90 152.7 103)">NC</text>
<text x="155.4" y="103" transform="rotate(-90 155.4 103)">NC</text>
<text x="158.1" y="103" transform="rotate(-90 158.1 103)">VDD</text>
<text x="160.9" y="103" transform="rotate(-90 160.9 103)">VDD_C</text>
<text x="163.3" y="103" transform="rotate(-90 163.3 103)">VSS</text>
<text x="166.3" y="103" transform="rotate(-90 166.3 103)">NC</text>
<text x="169" y="103" transform="rotate(-90 169 103)">VSS</text>
<text x="257" y="103.5">CON2-31</text>
<text x="257" y="106.3">CON2-32</text>
<text x="124.2" y="108.4" transform="rotate(-90 124.2 108.4)">18</text>
<text x="126.9" y="108.4" transform="rotate(-90 126.9 108.4)">19</text>
<text x="129.6" y="108.4" transform="rotate(-90 129.6 108.4)">20</text>
<text x="132.3" y="108.4" transform="rotate(-90 132.3 108.4)">21</text>
<text x="135.1" y="108.4" transform="rotate(-90 135.1 108.4)">22</text>
<text x="137.8" y="108.4" transform="rotate(-90 137.8 108.4)">23</text>
<text x="140.5" y="108.4" transform="rotate(-90 140.5 108.4)">24</text>
<text x="143.3" y="108.4" transform="rotate(-90 143.3 108.4)">25</text>
<text x="146" y="108.4" transform="rotate(-90 146 108.4)">26</text>
<text x="148.7" y="108.4" transform="rotate(-90 148.7 108.4)">27</text>
<text x="151.5" y="108.4" transform="rotate(-90 151.5 108.4)">28</text>
<text x="154.2" y="108.4" transform="rotate(-90 154.2 108.4)">29</text>
<text x="156.9" y="108.4" transform="rotate(-90 156.9 108.4)">30</text>
<text x="159.6" y="108.4" transform="rotate(-90 159.6 108.4)">31</text>
<text x="162.4" y="108.4" transform="rotate(-90 162.4 108.4)">32</text>
<text x="165.1" y="108.4" transform="rotate(-90 165.1 108.4)">33</text>
<text x="167.9" y="108.4" transform="rotate(-90 167.9 108.4)">34</text>
<text x="257" y="109">CON2-33</text>
<text x="257" y="111.8">CON2-34</text>
<text x="257" y="114.5">CON2-35</text>
<text x="257" y="117.2">CON2-36</text>
<text x="257" y="119.9">CON2-37</text>
<text x="68.3" y="120.1">1</text>
<text x="68.3" y="125.6">3</text>
<text x="72.5" y="121.3">VIN VOUT</text>
<text x="80.3" y="124.1">NC</text>
<text x="86.7" y="120.1">5</text>
<text x="86.7" y="122.9">4</text>
<text x="257" y="122.7">CON2-38</text>
<text x="257" y="125.4">CON2-39</text>
<text x="68.3" y="131">2</text>
<text x="72.5" y="126.8">EN</text>
<text x="257" y="128.1">CON2-40</text>
<text x="72.5" y="132.2">GND</text>
<text x="77.7" y="143.3" transform="rotate(-90 77.7 143.3)">2</text>
<text x="75.4" y="146.7">GND</text>
<text x="80.7" y="150">FB</text>
<text x="86.7" y="148.8">3</text>
<text x="68.3" y="151.5">4</text>
<text x="72.5" y="152.7">CTRL</text>
<text x="80.3" y="155.4">OV</text>
<text x="86.7" y="154.3">5</text>
<text x="71.3" y="159">VIN</text>
<text x="72.3" y="161.8" transform="rotate(-90 72.3 161.8)">6</text>
<text x="80.9" y="159">SW</text>
<text x="83.2" y="161.8" transform="rotate(-90 83.2 161.8)">1</text>
<text x="152.9" y="161.1">5</text>
<text x="152.9" y="158.3">7</text>
<text x="157.1" y="159.6">RESET VCC</text>
<text x="174.1" y="161.1">2</text>
<text x="174.1" y="158.3">8</text>
<text x="152.9" y="166.5">6</text>
<text x="152.9" y="163.8">3</text>
<text x="157.1" y="167.7">SCK</text>
<text x="157.1" y="162.3">DI</text>
<text x="157.1" y="165">WP</text>
<text x="167.6" y="162.3">DO</text>
<text x="72.3" y="172" transform="rotate(-90 72.3 172)">1</text>
<text x="83.2" y="172" transform="rotate(-90 83.2 172)">5</text>
<text x="152.9" y="169.2">1</text>
<text x="157.1" y="170.5">CS</text>
<text x="165.9" y="170.5">GND</text>
<text x="174.1" y="169.2">4</text>
<text x="71.3" y="175.1">VIN</text>
<text x="80.9" y="175.1">SW</text>
<text x="68.3" y="180.2">3</text>
<text x="72.5" y="181.4">EN</text>
<text x="80.7" y="181.4">FB</text>
<text x="86.7" y="180.2">4</text>
<text x="99.7" y="180.2">1</text>
<text x="107.2" y="180.2">2</text>
<text x="163.9" y="185.6">6</text>
<text x="163.9" y="182.9">7</text>
<text x="75.4" y="187.4">GND</text>
<text x="152.1" y="191.1">4</text>
<text x="163.9" y="191.1">3</text>
<text x="163.9" y="188.4">5</text>
<text x="77.7" y="192.6" transform="rotate(-90 77.7 192.6)">2*2</text>
<text x="152.1" y="193.8">2</text>
<text x="163.9" y="193.8">1</text>
<text x="51.9" y="200.7">2</text>
<text x="59.4" y="200.7">1</text>
<text x="68.3" y="200.7">1</text>
<text x="75.8" y="200.7">2</text>
</g>
<g font-size="2.2">
<text x="107.6" y="24.6" transform="rotate(-90 107.6 24.6)">LCD_R7</text>
<text x="110.4" y="24.6" transform="rotate(-90 110.4 24.6)">LCD_R6</text>
<text x="124" y="24.6" transform="rotate(-90 124 24.6)">LCD_R5</text>
<text x="126.7" y="24.6" transform="rotate(-90 126.7 24.6)">LCD_R4</text>
<text x="129.5" y="24.6" transform="rotate(-90 129.5 24.6)">LCD_R3</text>
<text x="134.9" y="24.6" transform="rotate(-90 134.9 24.6)">LCD_R2</text>
<text x="137.7" y="24.7" transform="rotate(-90 137.7 24.7)">LCD_G7</text>
<text x="140.4" y="24.7" transform="rotate(-90 140.4 24.7)">LCD_G6</text>
<text x="143.1" y="24.7" transform="rotate(-90 143.1 24.7)">LCD_G5</text>
<text x="145.9" y="24.7" transform="rotate(-90 145.9 24.7)">LCD_G4</text>
<text x="148.6" y="24.7" transform="rotate(-90 148.6 24.7)">LCD_G3</text>
<text x="151.3" y="24.7" transform="rotate(-90 151.3 24.7)">LCD_G2</text>
<text x="156.8" y="24.5" transform="rotate(-90 156.8 24.5)">LCD_B7</text>
<text x="159.5" y="24.5" transform="rotate(-90 159.5 24.5)">LCD_B6</text>
<text x="162.3" y="24.5" transform="rotate(-90 162.3 24.5)">LCD_B5</text>
<text x="165" y="24.5" transform="rotate(-90 165 24.5)">LCD_B4</text>
<text x="167.7" y="24.5" transform="rotate(-90 167.7 24.5)">LCD_B3</text>
<text x="184.1" y="24.5" transform="rotate(-90 184.1 24.5)">LCD_B2</text>
<text x="186.8" y="27.7" transform="rotate(-90 186.8 27.7)">LCD_PCLK</text>
<text x="189.6" y="25.1" transform="rotate(-90 189.6 25.1)">LCD_DE</text>
<text x="192.3" y="29.9" transform="rotate(-90 192.3 29.9)">LCD_HSYNC</text>
<text x="195" y="29.8" transform="rotate(-90 195 29.8)">LCD_VSYNC</text>
<text x="225.6" y="42">LCD_SDI</text>
<text x="225.6" y="47.5">LCD_CS</text>
<text x="225.6" y="44.7">LCD_SCLK</text>
<text x="218.8" y="50.2">LCD_PCLK</text>
<text x="218.8" y="52.9">LCD_DE</text>
<text x="34.8" y="55.5">LCD_SCLK</text>
<text x="37" y="58.3">LCD_SDI</text>
<text x="218.8" y="58.4">LCD_HSYNC</text>
<text x="218.8" y="55.7">LCD_VSYNC</text>
<text x="37.5" y="63.7">LCD_CS</text>
<text x="218.8" y="61.1">LCD_B2</text>
<text x="218.8" y="63.8">LCD_B3</text>
<text x="43.2" y="69.5">TP-SDA</text>
<text x="43.4" y="66.7">TP-SCL</text>
<text x="218.8" y="66.6">LCD_B4</text>
<text x="218.8" y="69.3">LCD_B5</text>
<text x="44" y="72.2">TP-RST</text>
<text x="44.2" y="74.9">TP-INT</text>
<text x="218.8" y="77.5">LCD_G2</text>
<text x="218.8" y="72.1">LCD_B6</text>
<text x="218.8" y="74.8">LCD_B7</text>
<text x="36.4" y="80.1">LCM_RES</text>
<text x="37.3" y="82.8">LCM_INT</text>
<text x="78.1" y="83">LCM_SS</text>
<text x="218.8" y="80.2">LCD_G3</text>
<text x="218.8" y="83">LCD_G4</text>
<text x="36.4" y="88.3">LCM_SCK</text>
<text x="218.8" y="85.7">LCD_G5</text>
<text x="218.8" y="88.4">LCD_G6</text>
<text x="36.2" y="93.8">LCM_SDO</text>
<text x="37.2" y="91">LCM_SDI</text>
<text x="78.1" y="91.1">LCM_SDO</text>
<text x="78.1" y="93.9">LCM_SDI</text>
<text x="218.8" y="93.9">LCD_R2</text>
<text x="218.8" y="91.1">LCD_G7</text>
<text x="38.1" y="96.5">LCM_SS</text>
<text x="78.1" y="96.6">LCM_SCK</text>
<text x="218.8" y="96.6">LCD_R3</text>
<text x="218.8" y="99.3">LCD_R4</text>
<text x="218.8" y="102.1">LCD_R5</text>
<text x="218.8" y="104.8">LCD_R6</text>
<text x="218.8" y="107.5">LCD_R7</text>
<text x="78.1" y="110.2">LCM_INT</text>
<text x="212" y="113">TP-INT</text>
<text x="212" y="115.7">TP-SDA</text>
<text x="212" y="118.4">TP-SCL</text>
<text x="212" y="121.2">TP-RST</text>
<text x="132" y="144.4" transform="rotate(-90 132 144.4)">FLASH_CS</text>
<text x="134.8" y="144.4" transform="rotate(-90 134.8 144.4)">FLASH_SCLK</text>
<text x="137.5" y="144.4" transform="rotate(-90 137.5 144.4)">FLASH_SI</text>
<text x="140.2" y="144.4" transform="rotate(-90 140.2 144.4)">FLASH_SO</text>
<text x="133.4" y="160.8">FLASH_SI</text>
<text x="184.7" y="160.8">FLASH_SO</text>
<text x="133.4" y="166.2">FLASH_SCLK</text>
<text x="133.4" y="169">FLASH_CS</text>
<text x="133.4" y="190.8">FLASH_SI</text>
<text x="181.7" y="188.1">FLASH_SCLK</text>
<text x="184.7" y="190.8">FLASH_SO</text>
<text x="133.4" y="193.5">FLASH_CS</text>
</g>
</svg>
